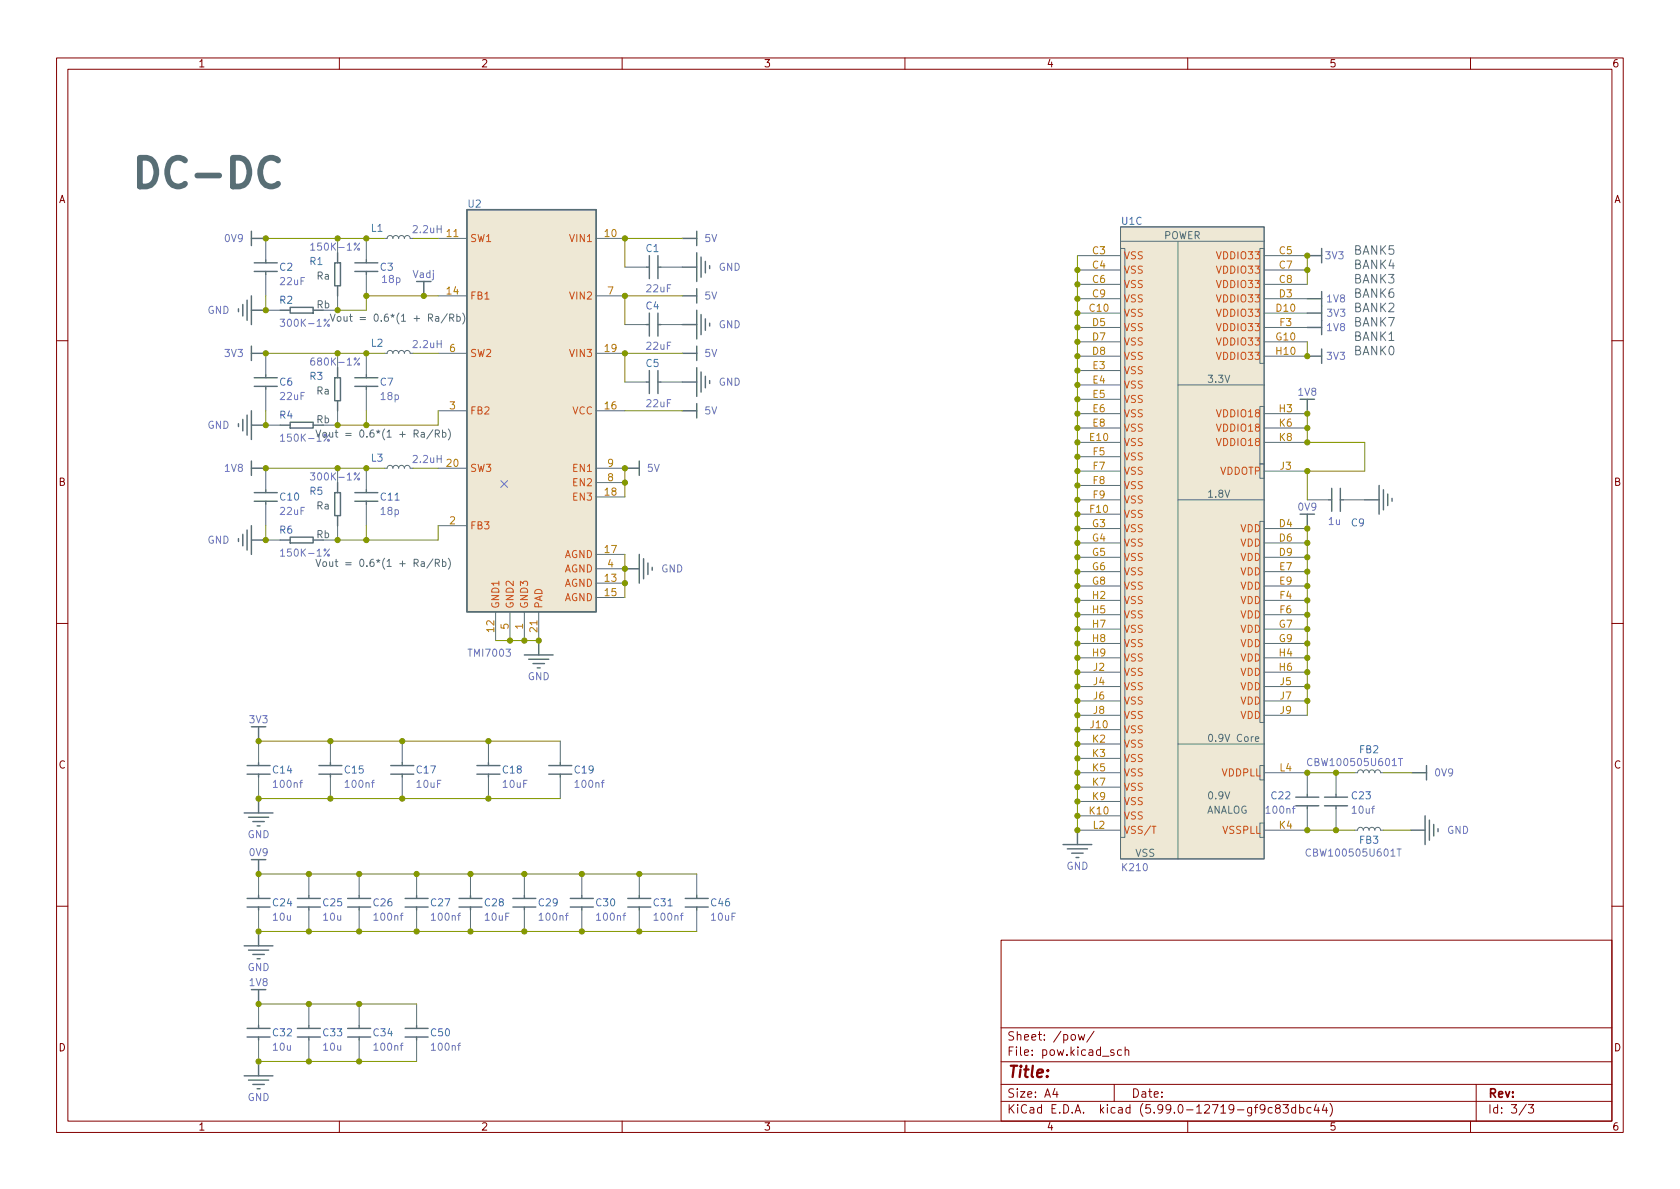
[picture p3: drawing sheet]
<svg xmlns="http://www.w3.org/2000/svg" width="297mm" height="210mm" viewBox="0 0 297 210" stroke-linecap="round" stroke-linejoin="round" font-family="sans-serif">
<g fill="none" stroke="#840000" stroke-width=".18">
<path d="M10 10.2h277v190.1h-277zM12 12.2h273v186.1h-273zM60 10.2v2M110 10.2v2M160 10.2v2M210 10.2v2M260 10.2v2M10 60.2h2M285 60.2h2M10 110.2h2M285 110.2h2M10 160.2h2"/>
<path d="M177 166.3h108v32h-108zM285 160.2h2M60 198.3v2M110 198.3v2M160 198.3v2M177 194.8h108M177 191.8h108M177 187.8h108M177 181.8h108M186.5 192.5l-.4 1h1M186.9 193v1M190.6 182.9l.3 1 .3-.7 .3 .7 .3-1"/>
<path d="M193.4 182.4l-1.3 1.9M196.9 185.7l-.3-.1-.2 .2v.3l.5 .1v.4h-.5M197 191.8v3M198.3 185.7l-.4-.1-.3 .3v.4l.1 .3h.6M198.9 185.8l.2-.2 .4 .1 .1 .9M198.9 185.1v1.5M210 198.3v2M224.9 195.9l-.4-.1-.3 .3v.4l.2 .3h.5M225.8 196l-.3-.3 .1-.2 .2-.2 .4 .1 .2 .2-.1 .2-.7 .2-.1 .3v.2l.3 .3h.4l.2-.3-.1-.4-.2-.1M226.9 195.3h.9l-.5 .6 .4 .1v.7l-.2 .1h-.4l-.2-.1M229.1 195.9l-.5-.1-.2 .3v.4l.1 .3h.6M229.1 195.3v1.5"/>
<path d="M229.8 195.9l.4-.1 .3 .3v.4l-.1 .3h-.6M229.8 195.3v1.5M231.8 195.9l-.4-.1-.3 .3v.4l.1 .3h.6M232.7 195.3l-.3 1h.9M233.1 195.8v1M234.1 195.3l-.3 1h.9M234.5 195.8v1M235.1 195.1a1.72 1.72 0 0 1 0 2.3M260 198.3v2M261 191.8v6.5M269.9 195.3l-1.3 1.9M270.2 195.3h1l-.6 .6 .5 .1v.7l-.2 .1h-.5l-.2-.1"/>
</g>
<g fill="none" stroke="#586e75" stroke-width=".25">
<path d="M82.5 37.1h22.9v71.1h-22.9zM42.2 54.6v.5M42.9 53.8v2.1M43.7 53.1v3.5M44.4 42.2h2.6M44.4 40.9v2.5M44.4 52.3v5.1M44.4 54.9h2.6M45 46.5h4M45 48h4M47 46v.5M47 48v.5"/>
<path d="M49.5 54.9h1.8M51.3 54.4h4.1v1h-4.1zM55.4 54.9h1.7M59.2 46.5h1v4h-1zM59.7 44.7v1.8M59.7 50.5v1.8M62.7 46.5h4.1M62.7 48h4.1M64.8 46v.5M64.8 48v.5M74.9 49.8v2.5M114.3 57.4h.5"/>
<path d="M114.3 47.2h.5M114.8 45.2v4.1M114.8 55.4v4M116.3 57.4h.5M116.3 45.2v4.1M116.3 55.4v4M116.3 47.2h.5M120.6 57.4h2.6M120.6 47.2h2.6M120.6 42.2h2.6M120.6 52.3h2.6M123.2 40.9v2.5"/>
<path d="M123.2 44.7v5.1M123.2 51v2.6M123.2 54.9v5M124 45.5v3.5M124 55.6v3.6M124.7 46.2v2.1M124.7 56.4v2M125.5 47v.5M125.5 57.1v.6M231.1 45.2h2.6M231.1 57.9h2.6M231.1 52.8h2.6"/>
<path d="M231.1 55.4h2.6M233.7 43.9v2.6M233.7 51.6v7.6M42.2 74.9v.5M42.9 74.2v2M43.7 73.4v3.6M44.4 75.2h2.6M44.4 61.2v2.5M44.4 72.6v5.1M44.4 62.5h2.6M45 68.3h4M45 66.8h4"/>
<path d="M47 66.3v.5M47 68.3v.5M49.5 75.2h1.8M51.3 74.7h4.1v1h-4.1zM55.4 75.2h1.7M59.2 66.8h1v4.1h-1zM59.7 65v1.8M59.7 70.9v1.7M62.7 68.3h4.1M62.7 66.8h4.1M64.8 66.3v.5M64.8 68.3v.5"/>
<path d="M114.3 67.6h.5M114.8 65.5v4.1M116.3 65.5v4.1M116.3 67.6h.5M120.6 62.5h2.6M120.6 72.6h2.6M120.6 67.6h2.6M123.2 61.2v2.5M123.2 65v5.1M123.2 71.4v2.5M124 65.8v3.5M124.7 66.5v2.1"/>
<path d="M125.5 67.3v.5M231.1 70.6v2.5M231.1 63h2.6M233.7 61.7v2.6M42.2 95.2v.6M42.9 94.5v2M43.7 93.7v3.6M44.4 81.5v2.6M44.4 93v5M44.4 82.8h2.6M44.4 95.5h2.6M45 88.6h4"/>
<path d="M45 87.1h4M47 86.6v.5M47 88.6v.5M49.5 95.5h1.8M51.3 95h4.1v1h-4.1zM55.4 95.5h1.7M59.2 87.1h1v4.1h-1zM59.7 85.3v1.8M59.7 91.2v1.8M62.7 88.6h4.1M62.7 87.1h4.1M64.8 86.6v.5"/>
<path d="M64.8 88.6v.5M110.5 82.8h2.5M113 81.5v2.6M113 98v5.1M113.8 98.8v3.6M114.6 99.6v2M231.1 90.9v2.6M234.9 88.4h.6M235.5 86.4v4M237 88.4h.5M237 86.4v4M241.3 88.4h2.5"/>
<path d="M243.8 85.8v5.1M244.6 86.6v3.6M245.4 87.4v2M246.1 88.1v.5M92.7 115.8h5.1M93.5 116.6h3.5M94.2 117.3h2.1M95 118.1h.5M95.2 113.3v2.5M110.5 100.6h2.5M115.3 100.3v.5M43.7 135.4h4.1"/>
<path d="M43.7 136.9h4.1M45.7 128.5v2.6M45.7 134.9v.5M45.7 136.9v.5M56.4 135.4h4.1M56.4 136.9h4.1M58.4 134.9v.5M58.4 136.9v.5M69.1 135.4h4.1M69.1 136.9h4.1M71.1 134.9v.5M71.1 136.9v.5"/>
<path d="M84.3 135.4h4.1M84.3 136.9h4.1M86.4 134.9v.5M86.4 136.9v.5M97 135.4h4.1M97 136.9h4.1M99.1 134.9v.5M99.1 136.9v.5M249.7 136.6h2.5M252.2 135.4v2.5M43.2 143.8h5.1M43.7 158.9h4.1"/>
<path d="M43.9 144.5h3.6M44.7 145.3h2M45.5 146h.5M45.7 141.2v2.6M45.7 152v2.6M45.7 158.4v.5M52.6 158.9h4M54.6 158.4v.5M61.5 158.9h4M63.5 158.4v.5M71.6 158.9h4.1M73.7 158.4v.5"/>
<path d="M81.2 158.9h4M83.2 158.4v.5M90.7 158.9h4M92.7 158.4v.5M100.8 158.9h4.1M102.9 158.4v.5M111 158.9h4.1M113 158.4v.5M121.2 158.9h4M123.2 158.4v.5M188 149.3h5M188.7 150.1h3.6"/>
<path d="M189.5 150.9h2M190.2 151.6h.6M190.5 146.8v2.5M229.1 141h4.1M229.1 142.5h4.1M231.1 140.5v.5M231.1 142.5v.5M234.2 141h4.1M234.2 142.5h4.1M236.2 140.5v.5M236.2 142.5v.5M249.4 146.8h2.6"/>
<path d="M252 144.3v5M252.7 145v3.6M253.5 145.8v2M254.3 146.6v.5M43.2 167.3h5.1M43.7 160.4h4.1M43.9 168h3.6M44.7 168.8h2M45.5 169.5h.5M45.7 160.4v.5M45.7 164.7v2.6M45.7 175v2.5"/>
<path d="M52.6 160.4h4M54.6 160.4v.5M61.5 160.4h4M63.5 160.4v.5M71.6 160.4h4.1M73.7 160.4v.5M81.2 160.4h4M83.2 160.4v.5M90.7 160.4h4M92.7 160.4v.5M100.8 160.4h4.1M102.9 160.4v.5"/>
<path d="M111 160.4h4.1M113 160.4v.5M121.2 160.4h4M123.2 160.4v.5M43.2 190.2h5.1M43.7 181.9h4.1M43.7 183.4h4.1M43.9 191h3.6M44.7 191.8h2M45.5 192.5h.5M45.7 181.4v.5M45.7 183.4v.5"/>
<path d="M45.7 187.7v2.5M52.6 181.9h4M52.6 183.4h4M54.6 181.4v.5M54.6 183.4v.5M61.5 181.9h4M61.5 183.4h4M63.5 181.4v.5M63.5 183.4v.5M71.6 181.9h4.1M71.6 183.4h4.1M73.7 181.4v.5"/>
<path d="M73.7 183.4v.5"/>
</g>
<g fill="none" stroke="#586e75" stroke-width=".18">
<path d="M47 42.2v3.8M47 48.5v3.8M47 54.9h2.5M58.4 55.5l.4 1.3 .5-1.3M59.7 42.2v2.5M59.7 52.3v2.6h-2.6M59.7 56h.3l.3 .2v.4l-.3 .2h-.3l-.1-.2zM60.8 56l.1 .8h.3l.2-.1M61.4 56v.8M61.8 56h.5M62 55.5v1.1l.3 .2M64.8 42.2v3.8"/>
<path d="M64.8 48.5v3.8M67.9 42.2h.6l.1-.4 .4-.1 .3 .1 .2 .4 .1-.4 .3-.1 .4 .1 .2 .4 .2-.5h.4l.3 .1 .1 .4 .1-.4 .4-.1 .4 .1 .1 .4h.5M77.5 42.2h5M77.5 52.3h5M105.4 42.2h5.1M105.4 52.3h5.1M110.5 57.4h3.8M110.5 47.2h3.8M116.8 57.4h3.8M116.8 47.2h3.8M190.5 55.4h7.6M190.5 45.2h7.6"/>
<path d="M190.5 47.7h7.6M190.5 50.3h7.6M190.5 52.8h7.6M190.5 57.9h7.6M198.1 43.9h.8v104.2h-.8zM198.1 40.1h25.4v111.8h-25.4zM198.1 42.7h25.4M208.3 42.7v109.2M222.8 43.9h.7v20.4h-.7zM223.5 55.4h7.6M223.5 45.2h7.6M223.5 47.7h7.6"/>
<path d="M223.5 50.3h7.6M223.5 52.8h7.6M223.5 57.9h7.6M47 62.5v3.8M47 68.8v3.8M47 75.2h2.5M55.9 76l.4 1.3 .4-1.3M58.3 76.5v.7l.3 .1 .2-.1M58.8 76.5v.8M59.3 76.5h.4M59.4 76v1.1l.3 .2M59.7 62.5v2.5"/>
<path d="M59.7 72.6v2.6h-2.6M64.8 62.5v3.8M64.8 68.8v3.8M67.9 62.5h.6l.1-.4 .4-.1 .3 .1 .2 .4 .1-.3 .3-.2 .4 .1 .2 .4 .2-.4 .4-.1 .3 .2 .1 .3 .1-.4 .4-.1 .4 .1 .1 .4h.5M77.5 62.5h5M77.5 72.6h5M105.4 62.5h5.1M105.4 72.6h5.1M110.5 67.6h3.8M116.8 67.6h3.8M190.5 68.1h7.6M190.5 60.4h7.6"/>
<path d="M190.5 63h7.6M190.5 78.2h7.6M190.5 65.5h7.6M190.5 70.6h7.6M190.5 73.1h7.6M190.5 75.7h7.6M208.3 68.1h15.2M222.8 71.9h.7v10.1h-.7zM223.5 60.4h7.6M223.5 63h7.6M223.5 78.2h7.6M223.5 73.1h7.6"/>
<path d="M223.5 75.7h7.6M47 82.8v3.8M47 89.1v3.9M47 95.5h2.5M55.9 98.9l.4 1.3 .4-1.3M57.2 99.4l.3-.1 .2 .3v.3l-.2 .3-.3-.1-.1-.2zM58.3 99.3v.8l.3 .1 .2-.2M58.8 99.3v.9M59.3 99.3h.4M59.4 98.9v1.1l.3 .2M59.7 82.8v2.5M59.7 93v2.5h-2.6"/>
<path d="M64.8 82.8v3.8M64.8 89.1v3.9M67.9 82.8h.6l.1-.4 .4-.1 .3 .1 .2 .4 .1-.3 .3-.2 .4 .1 .2 .4 .2-.4 .4-.1 .3 .2 .1 .3 .1-.4 .4-.1 .4 .1 .1 .4h.5M77.5 82.8h5M77.5 93h5M105.4 82.8h5.1M105.4 98h5.1M105.4 87.9h5.1M105.4 85.3h5.1M190.5 88.4h7.6M190.5 93.5h7.6M190.5 96h7.6"/>
<path d="M190.5 98.5h7.6M190.5 90.9h7.6M190.5 80.8h7.6M190.5 83.3h7.6M190.5 85.8h7.6M208.3 88.4h15.2M222.8 92.2h.7v35.6h-.7zM223.5 93.5h7.6M223.5 96h7.6M223.5 98.5h7.6M223.5 83.3h7.6M231.1 88.4h3.8"/>
<path d="M237.5 88.4h3.8M87.6 108.2v5.1M90.2 108.2v5.1M92.7 108.2v5.1M95.2 108.2v5.1M105.4 103.1h5.1M105.4 105.7h5.1M105.4 100.6h5.1M190.5 101.1h7.6M190.5 103.6h7.6M190.5 106.2h7.6M190.5 108.7h7.6"/>
<path d="M190.5 111.2h7.6M190.5 113.8h7.6M190.5 116.3h7.6M190.5 118.9h7.6M223.5 101.1h7.6M223.5 103.6h7.6M223.5 106.2h7.6M223.5 108.7h7.6M223.5 111.2h7.6M223.5 113.8h7.6M223.5 116.3h7.6M223.5 118.9h7.6"/>
<path d="M45.7 131.1v3.8M45.7 137.4v3.8M58.4 131.1v3.8M58.4 137.4v3.8M71.1 131.1v3.8M71.1 137.4v3.8M86.4 131.1v3.8M86.4 137.4v3.8M99.1 131.1v3.8M99.1 137.4v3.8M190.5 136.6h7.6M190.5 131.6h7.6"/>
<path d="M190.5 129h7.6M190.5 121.4h7.6M190.5 123.9h7.6M190.5 126.5h7.6M190.5 134.1h7.6M190.5 139.2h7.6M208.3 131.6h15.2M222 130.7l.6-.1-.1-.3h-.4l-.1 .2v.6h.5M222.8 135.4h.7v2.5h-.7zM223.5 136.6h7.6v3.9M223.5 121.4h7.6M223.5 123.9h7.6"/>
<path d="M223.5 126.5h7.6M236.2 136.6v3.9M239.5 136.6h.5l.2-.3 .3-.2 .4 .2 .1 .3 .2-.3 .3-.2 .4 .2 .2 .3 .2-.4h.4l.3 .1 .1 .3 .1-.3 .4-.2 .3 .2 .2 .3h.5M45.7 154.6v3.8M54.6 154.6v3.8M63.5 154.6v3.8M73.7 154.6v3.8M83.2 154.6v3.8M92.7 154.6v3.8M102.9 154.6v3.8M113 154.6v3.8M123.2 154.6v3.8"/>
<path d="M190.5 146.8h7.6M190.5 144.3h7.6M190.5 141.7h7.6M222.8 145.5h.7v2.6h-.7zM231.1 143v3.8h-7.6M236.2 143v3.8M239.5 146.8h.5l.2-.4 .3-.1 .4 .1 .1 .4 .2-.3 .3-.2 .4 .1 .2 .4 .2-.4 .4-.1 .3 .2 .1 .3 .1-.4 .4-.1 .3 .1 .2 .4h.5M45.7 160.9v3.8M45.7 177.5v3.9M54.6 160.9v3.8M54.6 177.5v3.9M63.5 160.9v3.8"/>
<path d="M63.5 177.5v3.9M73.7 160.9v3.8M73.7 177.5v3.9M83.2 160.9v3.8M92.7 160.9v3.8M102.9 160.9v3.8M113 160.9v3.8M123.2 160.9v3.8M45.7 183.9v3.8M54.6 183.9v3.8M63.5 183.9v3.8M73.7 183.9v3.8"/>
</g>
<g fill="none" stroke="#6c71c4" stroke-width=".18">
<path d="M49.5 56.4h.8l-.4 .5 .4 .1v.6l-.2 .1-.6-.1M54.9 43.3l.4-.3v1.3M54.9 44.3h.8M58.2 56.4l-.9 1.3M63.6 43l-1 1.3M49.6 77.1l.4-.3v1.2M49.6 78h.7M55.5 63.3l-.3 .1a.86 .86 0 0 0 0 1.2l.4-.2 .1-.4-.3-.2h-.2l-.3 .2M58.2 76.8l-.9 1.2M63.6 63.3l-1 1.3M49.6 97.4l.4-.3v1.3M49.6 98.4h.7"/>
<path d="M54.9 83.6h.8l-.5 .5 .4 .1v.6l-.2 .1-.5-.1M58.2 97.1l-.9 1.3M63.6 83.6l-1 1.3M88.5 85l1.3 1.2M89.8 85l-1.3 1.2M232 134.2a.6 .6 0 0 0-.9 .5 .6 .6 0 0 0 .6 .7l.3-.1M247.3 134.1h.7M231.7 150.2a.6 .6 0 0 0-.8 .5 .6 .6 0 0 0 .6 .7l.2-.1M247 150.1h.7"/>
<circle cx="58.1" cy="57.5" r=".18"/>
<circle cx="63.4" cy="44.1" r=".18"/>
<circle cx="58.1" cy="77.9" r=".18"/>
<circle cx="63.4" cy="64.4" r=".18"/>
<circle cx="58.1" cy="98.2" r=".18"/>
<circle cx="63.4" cy="84.7" r=".18"/>
</g>
<g fill="#eee8d5" stroke="#eee8d5" stroke-width=".18">
<path d="M198.1 43.9h.8v104.2h-.8z"/>
<path d="M222.8 145.5h.7v2.6h-.7z"/>
<path d="M222.8 135.4h.7v2.5h-.7z"/>
<path d="M222.8 92.2h.7v35.6h-.7z"/>
<path d="M222.8 71.9h.7v10.1h-.7z"/>
<path d="M222.8 43.9h.7v20.4h-.7z"/>
<path d="M198.1 40.1h25.4v111.8h-25.4z"/>
<path d="M82.5 37.1h22.9v71.1h-22.9z"/>
</g>
<path d="M203.7 146.1h.7" fill="none" stroke="#cb4b16" stroke-width=".18"/>
<path d="M49.2 28.4a1.76 1.76 0 0 0-2.9 .7 3.2 3.2 0 0 0 .7 3.6 1.78 1.78 0 0 0 2.2-.2" fill="none" stroke="#586e75" stroke-width="1"/>
<g fill="none" stroke="#859900" stroke-width=".18">
<path d="M47 42.2h20.9M47 52.3v2.6M73 42.2h4.5M77.5 52.3h-12.7v2.6h-5.1M120.6 42.2h-10.1v5M120.6 52.3h-10.1v5.1M190.5 45.2v101.6M231.1 45.2v5.1M47 62.5h20.9M47 72.6v2.6M64.8 72.6v2.6M73 62.5h4.5"/>
<path d="M77.5 72.6v2.6h-17.8M110.5 72.6h10.1M120.6 62.5h-10.1v5.1M231.1 60.4v2.6M231.1 73.1v5.1h10.2v5.1h-10.2v5.1M47 82.8h20.9M47 93v2.5M64.8 93v2.5M73 82.8h4.5M77.5 93v2.5h-17.8M110.5 82.8v5.1M110.5 98v7.7"/>
<path d="M231.1 93.5v33M87.6 113.3h7.6M45.7 131.1h53.4M231.1 136.6h8.4M244.6 136.6h5.1M45.7 154.6h77.5M45.7 141.2h53.4M231.1 146.8h8.4M244.6 146.8h4.8M45.7 164.7h77.5M45.7 177.5h28M45.7 187.7h28"/>
</g>
<g fill="#859900" stroke="#859900" stroke-width=".18">
<circle cx="231.1" cy="78.2" r=".46"/>
<circle cx="231.1" cy="83.3" r=".46"/>
<circle cx="231.1" cy="73.1" r=".46"/>
<circle cx="231.1" cy="75.7" r=".46"/>
<circle cx="231.1" cy="63" r=".46"/>
<circle cx="231.1" cy="45.2" r=".46"/>
<circle cx="231.1" cy="47.7" r=".46"/>
<circle cx="190.5" cy="121.4" r=".46"/>
<circle cx="190.5" cy="118.9" r=".46"/>
<circle cx="190.5" cy="126.5" r=".46"/>
<circle cx="190.5" cy="129" r=".46"/>
<circle cx="190.5" cy="123.9" r=".46"/>
<circle cx="190.5" cy="144.3" r=".46"/>
<circle cx="190.5" cy="134.1" r=".46"/>
<circle cx="190.5" cy="131.6" r=".46"/>
<circle cx="190.5" cy="116.3" r=".46"/>
<circle cx="190.5" cy="113.8" r=".46"/>
<circle cx="190.5" cy="106.2" r=".46"/>
<circle cx="190.5" cy="108.7" r=".46"/>
<circle cx="190.5" cy="111.2" r=".46"/>
<circle cx="190.5" cy="96" r=".46"/>
<circle cx="190.5" cy="93.5" r=".46"/>
<circle cx="190.5" cy="90.9" r=".46"/>
<circle cx="190.5" cy="85.8" r=".46"/>
<circle cx="190.5" cy="88.4" r=".46"/>
<circle cx="190.5" cy="83.3" r=".46"/>
<circle cx="190.5" cy="98.5" r=".46"/>
<circle cx="190.5" cy="103.6" r=".46"/>
<circle cx="190.5" cy="101.1" r=".46"/>
<circle cx="231.1" cy="101.1" r=".46"/>
<circle cx="231.1" cy="103.6" r=".46"/>
<circle cx="231.1" cy="98.5" r=".46"/>
<circle cx="231.1" cy="96" r=".46"/>
<circle cx="231.1" cy="93.5" r=".46"/>
<circle cx="231.1" cy="111.2" r=".46"/>
<circle cx="231.1" cy="106.2" r=".46"/>
<circle cx="231.1" cy="108.7" r=".46"/>
<circle cx="231.1" cy="116.3" r=".46"/>
<circle cx="231.1" cy="113.8" r=".46"/>
<circle cx="190.5" cy="75.7" r=".46"/>
<circle cx="190.5" cy="80.8" r=".46"/>
<circle cx="190.5" cy="78.2" r=".46"/>
<circle cx="190.5" cy="47.7" r=".46"/>
<circle cx="190.5" cy="52.8" r=".46"/>
<circle cx="190.5" cy="50.3" r=".46"/>
<circle cx="190.5" cy="57.9" r=".46"/>
<circle cx="190.5" cy="55.4" r=".46"/>
<circle cx="190.5" cy="63" r=".46"/>
<circle cx="190.5" cy="60.4" r=".46"/>
<circle cx="190.5" cy="68.1" r=".46"/>
<circle cx="190.5" cy="65.5" r=".46"/>
<circle cx="190.5" cy="70.6" r=".46"/>
<circle cx="190.5" cy="73.1" r=".46"/>
<circle cx="190.5" cy="139.2" r=".46"/>
<circle cx="190.5" cy="136.6" r=".46"/>
<circle cx="190.5" cy="141.7" r=".46"/>
<circle cx="190.5" cy="146.8" r=".46"/>
<circle cx="231.1" cy="136.6" r=".46"/>
<circle cx="231.1" cy="146.8" r=".46"/>
<circle cx="236.2" cy="136.6" r=".46"/>
<circle cx="236.2" cy="146.8" r=".46"/>
<circle cx="231.1" cy="118.9" r=".46"/>
<circle cx="231.1" cy="123.9" r=".46"/>
<circle cx="231.1" cy="121.4" r=".46"/>
<circle cx="92.7" cy="164.7" r=".46"/>
<circle cx="102.9" cy="164.7" r=".46"/>
<circle cx="113" cy="164.7" r=".46"/>
<circle cx="113" cy="154.6" r=".46"/>
<circle cx="59.7" cy="82.8" r=".46"/>
<circle cx="64.8" cy="82.8" r=".46"/>
<circle cx="64.8" cy="75.2" r=".46"/>
<circle cx="59.7" cy="75.2" r=".46"/>
<circle cx="64.8" cy="95.5" r=".46"/>
<circle cx="59.7" cy="95.5" r=".46"/>
<circle cx="47" cy="82.8" r=".46"/>
<circle cx="47" cy="75.2" r=".46"/>
<circle cx="47" cy="95.5" r=".46"/>
<circle cx="71.1" cy="141.2" r=".46"/>
<circle cx="86.4" cy="141.2" r=".46"/>
<circle cx="71.1" cy="131.1" r=".46"/>
<circle cx="86.4" cy="131.1" r=".46"/>
<circle cx="45.7" cy="141.2" r=".46"/>
<circle cx="45.7" cy="154.6" r=".46"/>
<circle cx="58.4" cy="141.2" r=".46"/>
<circle cx="58.4" cy="131.1" r=".46"/>
<circle cx="45.7" cy="131.1" r=".46"/>
<circle cx="54.6" cy="154.6" r=".46"/>
<circle cx="63.5" cy="154.6" r=".46"/>
<circle cx="73.7" cy="154.6" r=".46"/>
<circle cx="83.2" cy="154.6" r=".46"/>
<circle cx="92.7" cy="154.6" r=".46"/>
<circle cx="102.9" cy="154.6" r=".46"/>
<circle cx="110.5" cy="62.5" r=".46"/>
<circle cx="90.2" cy="113.3" r=".46"/>
<circle cx="110.5" cy="82.8" r=".46"/>
<circle cx="110.5" cy="103.1" r=".46"/>
<circle cx="110.5" cy="85.3" r=".46"/>
<circle cx="92.7" cy="113.3" r=".46"/>
<circle cx="95.2" cy="113.3" r=".46"/>
<circle cx="110.5" cy="100.6" r=".46"/>
<circle cx="110.5" cy="52.3" r=".46"/>
<circle cx="110.5" cy="42.2" r=".46"/>
<circle cx="64.8" cy="42.2" r=".46"/>
<circle cx="64.8" cy="52.3" r=".46"/>
<circle cx="74.9" cy="52.3" r=".46"/>
<circle cx="64.8" cy="62.5" r=".46"/>
<circle cx="59.7" cy="42.2" r=".46"/>
<circle cx="47" cy="54.9" r=".46"/>
<circle cx="47" cy="42.2" r=".46"/>
<circle cx="59.7" cy="62.5" r=".46"/>
<circle cx="59.7" cy="54.9" r=".46"/>
<circle cx="47" cy="62.5" r=".46"/>
<circle cx="73.7" cy="164.7" r=".46"/>
<circle cx="83.2" cy="164.7" r=".46"/>
<circle cx="54.6" cy="164.7" r=".46"/>
<circle cx="63.5" cy="164.7" r=".46"/>
<circle cx="45.7" cy="164.7" r=".46"/>
<circle cx="54.6" cy="187.7" r=".46"/>
<circle cx="63.5" cy="187.7" r=".46"/>
<circle cx="54.6" cy="177.5" r=".46"/>
<circle cx="63.5" cy="177.5" r=".46"/>
<circle cx="45.7" cy="187.7" r=".46"/>
<circle cx="45.7" cy="177.5" r=".46"/>
</g>
<text font-size="7.1" fill="#586e75" x="22.9" y="33.2">DC-DC</text>
<text font-size="2.8" fill="#840000" x="178" y="190.6">Title:</text>
<g font-size="2.1" fill="#586e75">
<text x="239.3" y="45">BANK5</text>
<text x="239.3" y="47.6">BANK4</text>
<text x="239.3" y="52.7">BANK6</text>
<text x="239.3" y="50.1">BANK3</text>
<text x="239.3" y="57.7">BANK7</text>
<text x="239.3" y="55.2">BANK2</text>
<text x="239.3" y="60.3">BANK1</text>
<text x="239.3" y="62.8">BANK0</text>
</g>
<g font-size="2.1" fill="#840000">
<text x="178" y="184">Sheet: /pow/</text>
<text x="178" y="186.7">File: pow.kicad_sch</text>
<text x="178" y="196.9">KiCad E.D.A. kicad (5.99.0-12719-gf9c83dbc44)</text>
<text x="178" y="194.1">Size: A4</text>
<text x="200" y="194.1">Date:</text>
<text x="263" y="194.1">Rev:</text>
<text x="263" y="196.9">Id: 3/3</text>
</g>
<g font-size="1.8" fill="#840000">
<text x="35" y="11.9">1</text>
<text x="85" y="11.9">2</text>
<text x="135" y="11.9">3</text>
<text x="185" y="11.9">4</text>
<text x="235" y="11.9">5</text>
<text x="285" y="11.9">6</text>
<text x="10.3" y="35.9">A</text>
<text x="285.3" y="35.9">A</text>
<text x="10.3" y="85.9">B</text>
<text x="285.3" y="85.9">B</text>
<text x="10.3" y="135.9">C</text>
<text x="285.3" y="135.9">C</text>
<text x="10.3" y="185.9">D</text>
<text x="285.3" y="185.9">D</text>
<text x="35" y="199.9">1</text>
<text x="85" y="199.9">2</text>
<text x="135" y="199.9">3</text>
<text x="185" y="199.9">4</text>
<text x="235" y="199.9">5</text>
<text x="285" y="199.9">6</text>
</g>
<g font-size="1.8" fill="#268bd2">
<text x="65.6" y="41">L1</text>
<text x="82.8" y="36.7">U2</text>
<text x="198.3" y="39.7">U1C</text>
<text x="49.5" y="47.9">C2</text>
<text x="54.8" y="46.9">R1</text>
<text x="67.2" y="47.9">C3</text>
<text x="114.2" y="44.6">C1</text>
<text x="49.5" y="53.7">R2</text>
<text x="114.2" y="54.7">C4</text>
<text x="65.6" y="61.3">L2</text>
<text x="114.2" y="64.9">C5</text>
<text x="49.5" y="68.2">C6</text>
<text x="54.8" y="67.2">R3</text>
<text x="67.2" y="68.2">C7</text>
<text x="49.5" y="74">R4</text>
<text x="65.6" y="81.6">L3</text>
<text x="49.6" y="88.5">C10</text>
<text x="54.8" y="87.5">R5</text>
<text x="67.4" y="88.5">C11</text>
<text x="49.5" y="94.3">R6</text>
<text x="238.9" y="93.1">C9</text>
<text x="48.3" y="136.8">C14</text>
<text x="61" y="136.8">C15</text>
<text x="73.7" y="136.8">C17</text>
<text x="88.9" y="136.8">C18</text>
<text x="101.6" y="136.8">C19</text>
<text x="240.4" y="133.2">FB2</text>
<text x="224.8" y="141.3">C22</text>
<text x="239.1" y="141.3">C23</text>
<text x="240.4" y="149.2">FB3</text>
<text x="48.3" y="160.3">C24</text>
<text x="57.2" y="160.3">C25</text>
<text x="66.1" y="160.3">C26</text>
<text x="76.2" y="160.3">C27</text>
<text x="85.8" y="160.3">C28</text>
<text x="95.3" y="160.3">C29</text>
<text x="105.5" y="160.3">C30</text>
<text x="115.6" y="160.3">C31</text>
<text x="125.8" y="160.3">C46</text>
<text x="48.3" y="183.2">C32</text>
<text x="57.2" y="183.2">C33</text>
<text x="66.1" y="183.2">C34</text>
<text x="76.2" y="183.2">C50</text>
</g>
<g font-size="1.8" fill="#6c71c4">
<text x="73.2" y="41.2">2.2uH</text>
<text x="39.8" y="42.8">0V9</text>
<text x="55.6" y="44.3">150K-1%</text>
<text x="124.6" y="42.8">5V</text>
<text x="127" y="47.9">GND</text>
<text x="234.4" y="45.8">3V3</text>
<text x="49.6" y="50.4">22uF</text>
<text x="67.6" y="50">18p</text>
<text x="73.1" y="49.1">Vadj</text>
<text x="114.4" y="51.7">22uF</text>
<text x="124.6" y="53">5V</text>
<text x="234.6" y="53.5">1V8</text>
<text x="36.7" y="55.5">GND</text>
<text x="50.2" y="57.8">300K-1%</text>
<text x="127" y="58">GND</text>
<text x="234.6" y="58.5">1V8</text>
<text x="234.7" y="56">3V3</text>
<text x="39.8" y="63.1">3V3</text>
<text x="55.6" y="64.6">680K-1%</text>
<text x="73.2" y="61.5">2.2uH</text>
<text x="114.4" y="61.8">22uF</text>
<text x="124.6" y="63.1">5V</text>
<text x="234.6" y="63.6">3V3</text>
<text x="49.6" y="70.7">22uF</text>
<text x="67.4" y="70.7">18p</text>
<text x="114.4" y="72">22uF</text>
<text x="127" y="68.2">GND</text>
<text x="229.6" y="70">1V8</text>
<text x="36.7" y="75.8">GND</text>
<text x="124.6" y="73.3">5V</text>
<text x="39.8" y="83.4">1V8</text>
<text x="73.2" y="81.9">2.2uH</text>
<text x="114.4" y="83.4">5V</text>
<text x="55.6" y="85">300K-1%</text>
<text x="49.6" y="91">22uF</text>
<text x="67.4" y="91">18p</text>
<text x="229.6" y="90.3">0V9</text>
<text x="234.9" y="92.8">1u</text>
<text x="36.7" y="96.1">GND</text>
<text x="50.2" y="98.4">150K-1%</text>
<text x="116.9" y="101.2">GND</text>
<text x="83.1" y="116.1">TMI7003</text>
<text x="93.3" y="120.3">GND</text>
<text x="44.1" y="127.9">3V3</text>
<text x="231.8" y="135.5">CBW100505U601T</text>
<text x="253.8" y="137.3">0V9</text>
<text x="48.5" y="139.3">100nf</text>
<text x="61.2" y="139.3">100nf</text>
<text x="73.7" y="139.3">10uF</text>
<text x="89" y="139.3">10uF</text>
<text x="101.9" y="139.3">100nf</text>
<text x="224" y="143.9">100nf</text>
<text x="239.2" y="143.9">10uf</text>
<text x="43.8" y="148.2">GND</text>
<text x="255.8" y="147.4">GND</text>
<text x="44.1" y="151.4">0V9</text>
<text x="188.5" y="153.8">GND</text>
<text x="198.5" y="154">K210</text>
<text x="231.6" y="151.5">CBW100505U601T</text>
<text x="48.3" y="162.8">10u</text>
<text x="57.2" y="162.8">10u</text>
<text x="66.3" y="162.8">100nf</text>
<text x="76.5" y="162.8">100nf</text>
<text x="85.8" y="162.8">10uF</text>
<text x="95.5" y="162.8">100nf</text>
<text x="105.7" y="162.8">100nf</text>
<text x="115.8" y="162.8">100nf</text>
<text x="125.8" y="162.8">10uF</text>
<text x="43.8" y="171.7">GND</text>
<text x="44.1" y="174.4">1V8</text>
<text x="48.3" y="185.8">10u</text>
<text x="57.2" y="185.8">10u</text>
<text x="66.3" y="185.8">100nf</text>
<text x="76.5" y="185.8">100nf</text>
<text x="43.8" y="194.7">GND</text>
</g>
<g font-size="1.8" fill="#b58900">
<text x="79" y="41.9">11</text>
<text x="107" y="41.9">10</text>
<text x="193.2" y="45">C3</text>
<text x="193.2" y="47.5">C4</text>
<text x="226.2" y="45">C5</text>
<text x="226.2" y="47.5">C7</text>
<text x="79" y="52.1">14</text>
<text x="107.5" y="52.1">7</text>
<text x="193.2" y="50">C6</text>
<text x="193.2" y="52.6">C9</text>
<text x="226.2" y="50">C8</text>
<text x="226.2" y="52.6">D3</text>
<text x="192.7" y="55.1">C10</text>
<text x="193.2" y="57.7">D5</text>
<text x="225.7" y="55.1">D10</text>
<text x="226.3" y="57.7">F3</text>
<text x="79.5" y="62.2">6</text>
<text x="107" y="62.2">19</text>
<text x="193.2" y="60.2">D7</text>
<text x="193.2" y="62.7">D8</text>
<text x="193.2" y="65.3">E3</text>
<text x="225.7" y="60.2">G10</text>
<text x="225.7" y="62.7">H10</text>
<text x="193.2" y="67.8">E4</text>
<text x="193.2" y="70.4">E5</text>
<text x="79.5" y="72.4">3</text>
<text x="107" y="72.4">16</text>
<text x="192.7" y="78">E10</text>
<text x="193.2" y="72.9">E6</text>
<text x="193.2" y="75.4">E8</text>
<text x="226.2" y="72.9">H3</text>
<text x="226.2" y="75.4">K6</text>
<text x="226.2" y="78">K8</text>
<text x="79" y="82.5">20</text>
<text x="107.5" y="82.5">9</text>
<text x="193.3" y="80.5">F5</text>
<text x="193.3" y="83.1">F7</text>
<text x="226.3" y="83.1">J3</text>
<text x="107" y="87.6">18</text>
<text x="107.5" y="85.1">8</text>
<text x="193.3" y="85.6">F8</text>
<text x="193.3" y="88.1">F9</text>
<text x="79.5" y="92.7">2</text>
<text x="192.8" y="90.7">F10</text>
<text x="193.1" y="93.2">G3</text>
<text x="193.1" y="95.8">G4</text>
<text x="226.2" y="93.2">D4</text>
<text x="226.2" y="95.8">D6</text>
<text x="107" y="97.8">17</text>
<text x="107.5" y="100.3">4</text>
<text x="193.1" y="98.3">G5</text>
<text x="193.1" y="100.8">G6</text>
<text x="226.2" y="98.3">D9</text>
<text x="226.2" y="100.8">E7</text>
<text x="107" y="102.9">13</text>
<text x="107" y="105.4">15</text>
<text x="193.1" y="103.4">G8</text>
<text x="193.2" y="105.9">H2</text>
<text x="226.2" y="103.4">E9</text>
<text x="226.3" y="105.9">F4</text>
<text x="87.4" y="111.7" transform="rotate(-90 87.4 111.7)">12</text>
<text x="89.9" y="111.2" transform="rotate(-90 89.9 111.2)">5</text>
<text x="92.5" y="111.2" transform="rotate(-90 92.5 111.2)">1</text>
<text x="95" y="111.7" transform="rotate(-90 95 111.7)">21</text>
<text x="193.2" y="108.5">H5</text>
<text x="193.2" y="111">H7</text>
<text x="193.2" y="113.5">H8</text>
<text x="226.2" y="111">G7</text>
<text x="226.2" y="113.5">G9</text>
<text x="226.3" y="108.5">F6</text>
<text x="193.2" y="116.1">H9</text>
<text x="193.3" y="118.6">J2</text>
<text x="226.2" y="116.1">H4</text>
<text x="226.2" y="118.6">H6</text>
<text x="193.3" y="121.2">J4</text>
<text x="193.3" y="123.7">J6</text>
<text x="226.3" y="121.2">J5</text>
<text x="226.3" y="123.7">J7</text>
<text x="192.8" y="128.8">J10</text>
<text x="193.2" y="131.3">K2</text>
<text x="193.3" y="126.2">J8</text>
<text x="226.3" y="126.2">J9</text>
<text x="193.2" y="133.9">K3</text>
<text x="193.2" y="136.4">K5</text>
<text x="226.3" y="136.4">L4</text>
<text x="193.2" y="138.9">K7</text>
<text x="193.2" y="141.5">K9</text>
<text x="192.7" y="144">K10</text>
<text x="193.3" y="146.6">L2</text>
<text x="226.2" y="146.6">K4</text>
</g>
<g font-size="1.8" fill="#cb4b16">
<text x="83.1" y="42.8">SW1</text>
<text x="101" y="42.8">VIN1</text>
<text x="198.6" y="45.8">VSS</text>
<text x="215.4" y="45.8">VDDIO33</text>
<text x="83.1" y="53">FB1</text>
<text x="101" y="53">VIN2</text>
<text x="198.6" y="48.4">VSS</text>
<text x="198.6" y="50.9">VSS</text>
<text x="198.6" y="53.5">VSS</text>
<text x="215.4" y="48.4">VDDIO33</text>
<text x="215.4" y="50.9">VDDIO33</text>
<text x="215.4" y="53.5">VDDIO33</text>
<text x="198.6" y="56">VSS</text>
<text x="198.6" y="58.5">VSS</text>
<text x="215.4" y="56">VDDIO33</text>
<text x="215.4" y="58.5">VDDIO33</text>
<text x="83.1" y="63.1">SW2</text>
<text x="101" y="63.1">VIN3</text>
<text x="198.6" y="61.1">VSS</text>
<text x="198.6" y="63.6">VSS</text>
<text x="215.4" y="61.1">VDDIO33</text>
<text x="215.4" y="63.6">VDDIO33</text>
<text x="198.6" y="66.2">VSS</text>
<text x="198.6" y="68.7">VSS</text>
<text x="198.6" y="71.2">VSS</text>
<text x="83.1" y="73.3">FB2</text>
<text x="101.2" y="73.3">VCC</text>
<text x="198.6" y="73.8">VSS</text>
<text x="198.6" y="76.3">VSS</text>
<text x="215.4" y="73.8">VDDIO18</text>
<text x="215.4" y="76.3">VDDIO18</text>
<text x="83.1" y="83.4">SW3</text>
<text x="101.5" y="83.4">EN1</text>
<text x="198.6" y="78.9">VSS</text>
<text x="198.6" y="81.4">VSS</text>
<text x="198.6" y="83.9">VSS</text>
<text x="215.4" y="78.9">VDDIO18</text>
<text x="215.6" y="83.9">VDDOTP</text>
<text x="101.5" y="88.5">EN3</text>
<text x="101.5" y="86">EN2</text>
<text x="198.6" y="86.5">VSS</text>
<text x="198.6" y="89">VSS</text>
<text x="83.1" y="93.6">FB3</text>
<text x="198.6" y="91.6">VSS</text>
<text x="198.6" y="94.1">VSS</text>
<text x="219.3" y="94.1">VDD</text>
<text x="99.7" y="98.7">AGND</text>
<text x="99.7" y="101.2">AGND</text>
<text x="198.6" y="96.6">VSS</text>
<text x="198.6" y="99.2">VSS</text>
<text x="198.6" y="101.7">VSS</text>
<text x="219.3" y="96.6">VDD</text>
<text x="219.3" y="99.2">VDD</text>
<text x="219.3" y="101.7">VDD</text>
<text x="88.3" y="107.7" transform="rotate(-90 88.3 107.7)">GND1</text>
<text x="90.8" y="107.7" transform="rotate(-90 90.8 107.7)">GND2</text>
<text x="93.3" y="107.7" transform="rotate(-90 93.3 107.7)">GND3</text>
<text x="95.9" y="107.7" transform="rotate(-90 95.9 107.7)">PAD</text>
<text x="99.7" y="103.8">AGND</text>
<text x="99.7" y="106.3">AGND</text>
<text x="198.6" y="104.3">VSS</text>
<text x="198.6" y="106.8">VSS</text>
<text x="219.3" y="104.3">VDD</text>
<text x="219.3" y="106.8">VDD</text>
<text x="198.6" y="109.3">VSS</text>
<text x="198.6" y="111.9">VSS</text>
<text x="219.3" y="109.3">VDD</text>
<text x="219.3" y="111.9">VDD</text>
<text x="198.6" y="114.4">VSS</text>
<text x="198.6" y="117">VSS</text>
<text x="198.6" y="119.5">VSS</text>
<text x="219.3" y="114.4">VDD</text>
<text x="219.3" y="117">VDD</text>
<text x="219.3" y="119.5">VDD</text>
<text x="198.6" y="122">VSS</text>
<text x="198.6" y="124.6">VSS</text>
<text x="219.3" y="122">VDD</text>
<text x="219.3" y="124.6">VDD</text>
<text x="198.6" y="129.7">VSS</text>
<text x="198.6" y="127.1">VSS</text>
<text x="219.3" y="127.1">VDD</text>
<text x="198.6" y="132.2">VSS</text>
<text x="198.6" y="134.7">VSS</text>
<text x="198.6" y="137.3">VSS</text>
<text x="215.9" y="137.3">VDDPLL</text>
<text x="198.6" y="139.8">VSS</text>
<text x="198.6" y="142.4">VSS</text>
<text x="198.6" y="144.9">VSS</text>
<text x="198.6" y="147.4">VSS/T</text>
<text x="216.1" y="147.4">VSSPLL</text>
</g>
<g font-size="1.8" fill="#586e75">
<text x="205.7" y="42.3">POWER</text>
<text x="55.9" y="49.4">Ra</text>
<text x="55.9" y="54.5">Rb</text>
<text x="64.2" y="56.9">Vout = 0.6*(1 + Ra/Rb)</text>
<text x="56.2" y="69.7">Ra</text>
<text x="213.7" y="67.7">3.3V</text>
<text x="56.1" y="74.8">Rb</text>
<text x="61.6" y="77.4">Vout = 0.6*(1 + Ra/Rb)</text>
<text x="50.2" y="78.1">150K-1%</text>
<text x="213.7" y="88">1.8V</text>
<text x="56.1" y="95.1">Rb</text>
<text x="56.2" y="90.1">Ra</text>
<text x="61.6" y="100.2">Vout = 0.6*(1 + Ra/Rb)</text>
<text x="214" y="131.2">0.9V Core</text>
<text x="213.2" y="143.9">ANALOG</text>
<text x="213.7" y="141.3">0.9V</text>
<text x="200.7" y="151.5">VSS</text>
</g>
</svg>
